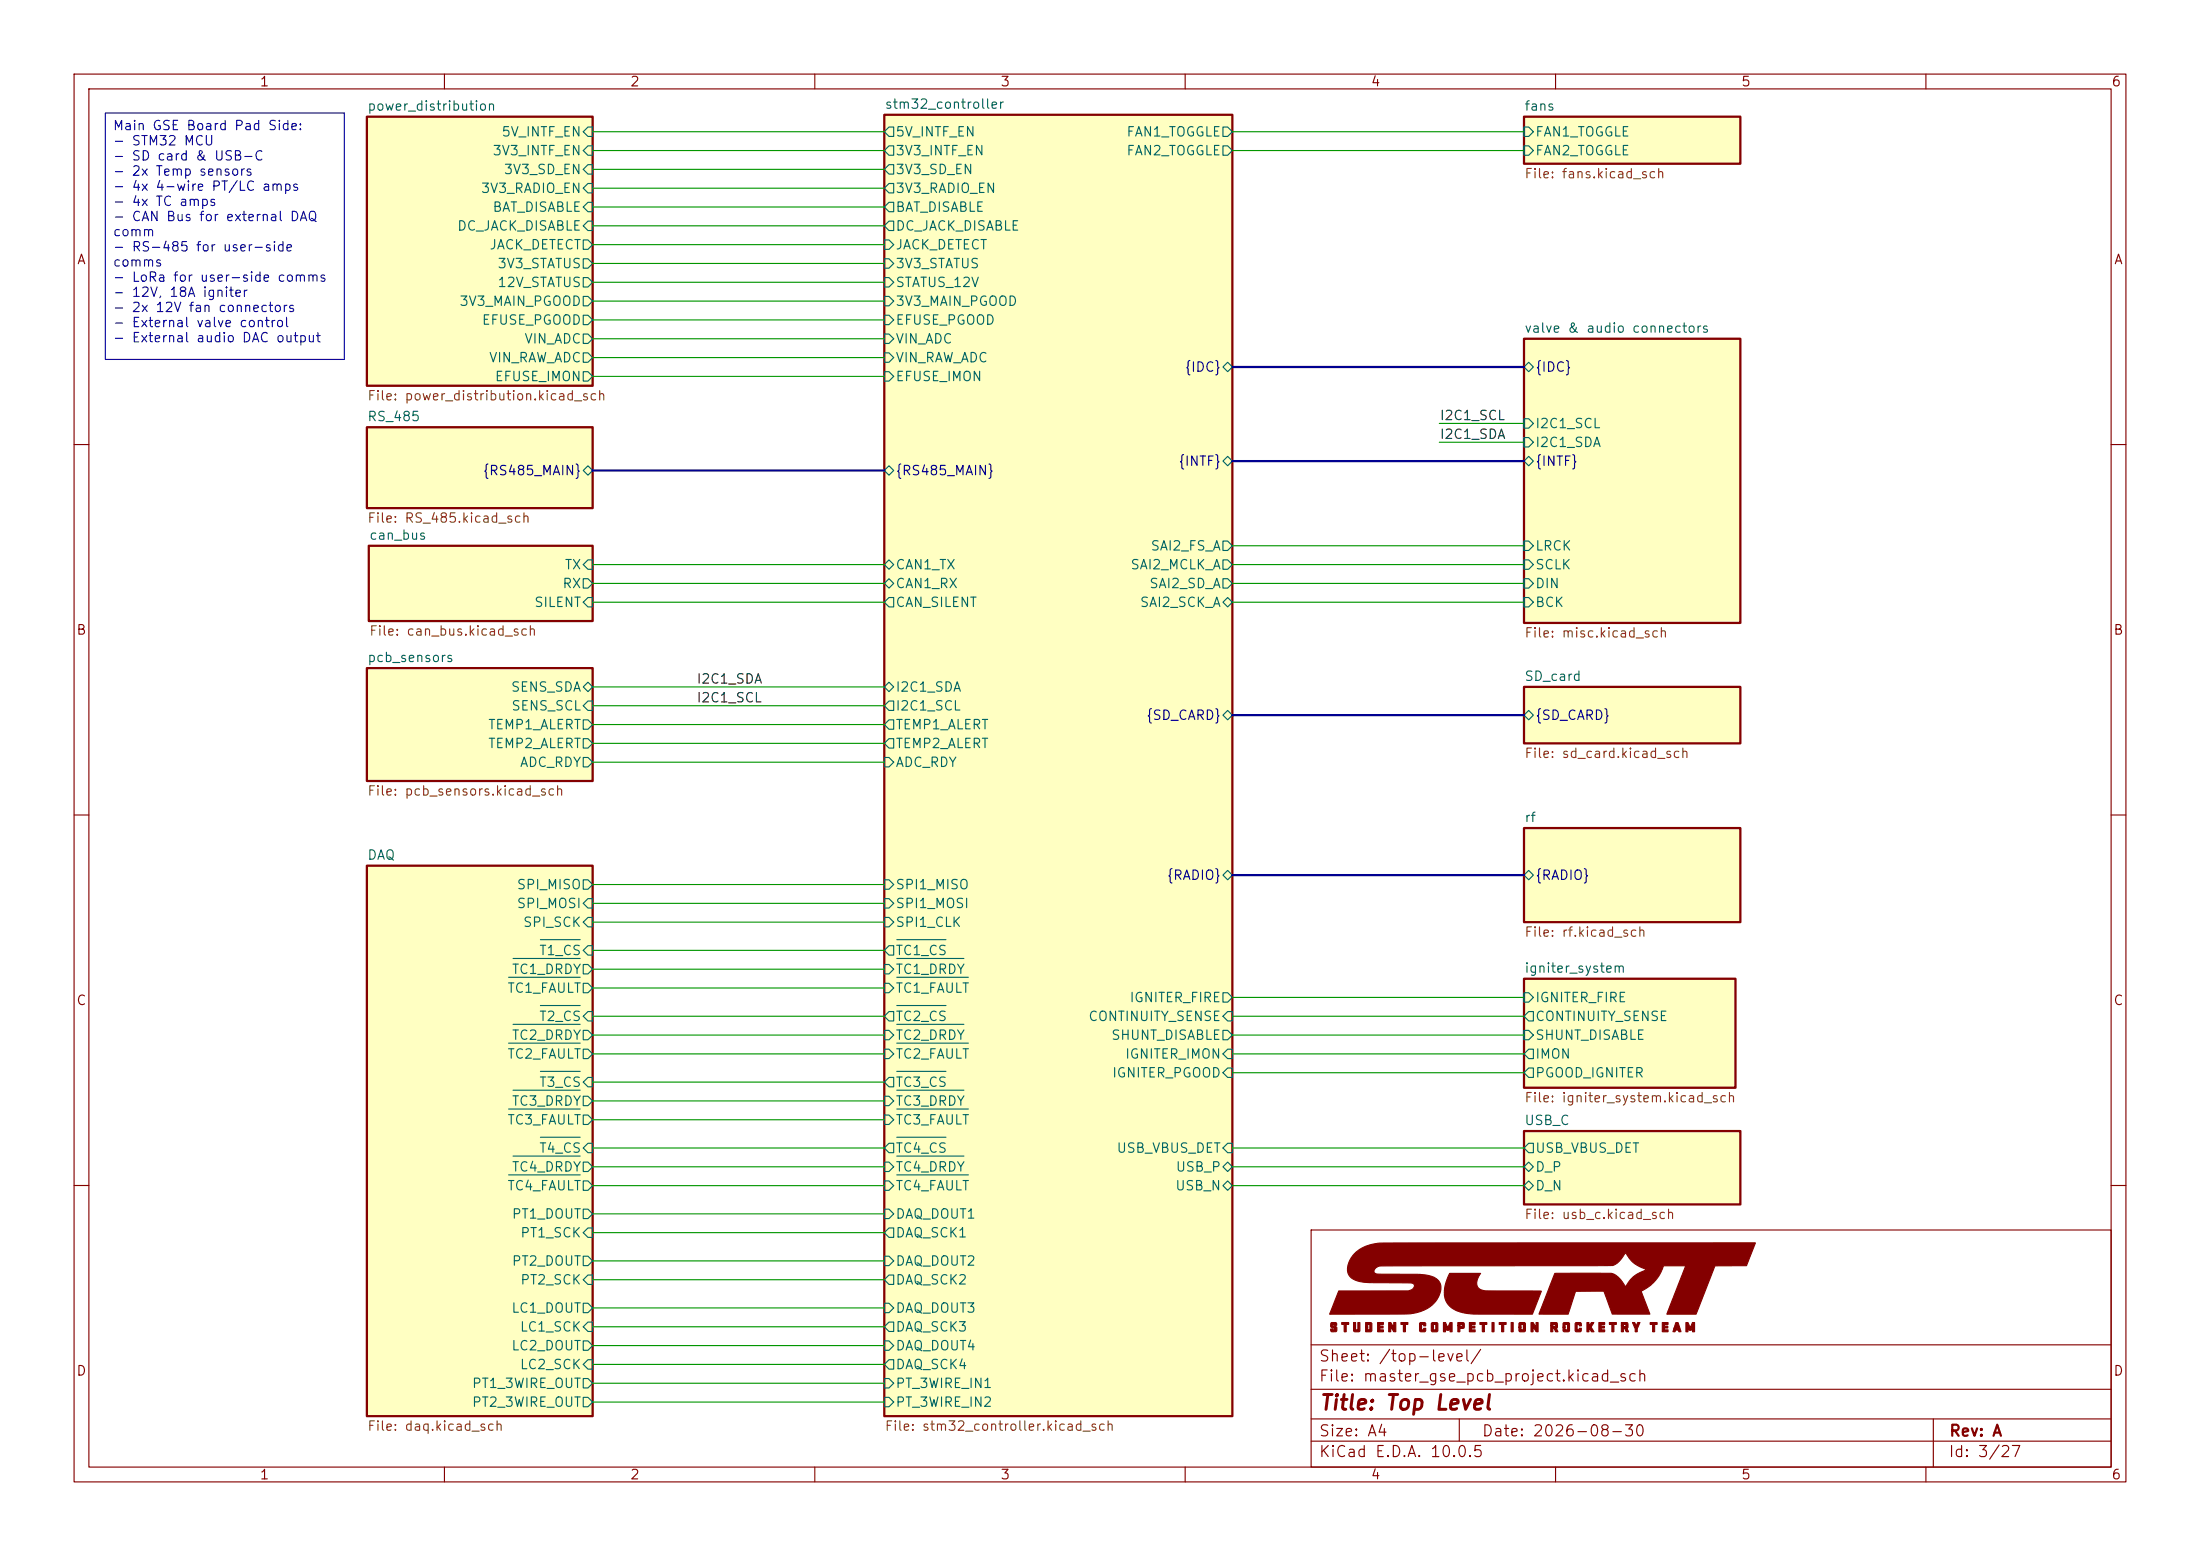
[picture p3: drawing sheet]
<svg xmlns="http://www.w3.org/2000/svg" width="297mm" height="210mm" viewBox="0 0 297 210" stroke-linecap="round" stroke-linejoin="round" font-family="sans-serif">
<g fill="none" stroke="#840000" stroke-width=".15">
<path d="M10 10h277v190h-277zM12 12h273v186h-273zM60 10v2M110 10v2M160 10v2M210 10v2M260 10v2M10 60h2M285 60h2M10 110h2M285 110h2M10 160h2"/>
<path d="M177 166h108v32h-108zM285 160h2M60 198v2M110 198v2M160 198v2M177 194.5h108M177 191.5h108M177 187.5h108M177 181.5h108M197 191.5v3M210 198v2M260 198v2"/>
<path d="M261 191.5v6.5"/>
</g>
<g fill="#840000" stroke="#840000" stroke-width=".15">
<path d="M179.7 178.5h.6l.1 .1 .1 .3-.6-.1v.1l.1 .1a.41 .41 0 0 1 .5 .2 .41 .41 0 0 1-.2 .5h-.5l-.2-.1v-.2l.6 .1v-.2h-.1a.42 .42 0 0 1-.5-.3 .42 .42 0 0 1 .1-.5z"/>
<path d="M181.1 178.5h1v.3h-.4v.9h-.2v-.9h-.4z"/>
<path d="M182.7 178.5h.3v1h.3v-1h.3v1.1l-.1 .1h-.7l-.1-.1z"/>
<path d="M184.4 178.5h.7l.1 .1v1l-.1 .1h-.7v-.6h.2v.4h.3v-.7h-.3v.3h-.2z"/>
<path d="M186 178.5h.8v.3h-.5v.2h.4v.2h-.4v.3h.5v.2h-.8z"/>
<path d="M187.5 178.5h.3l.4 .7v-.7h.2v1.2h-.2l-.4-.6-.1 .6h-.2z"/>
<path d="M189.1 178.5h1v.3h-.4v.9h-.2v-.9h-.4z"/>
<path d="M191.8 178.5h.6l.1 .1v.3h-.3v-.1h-.3v.7h.3v-.2h.3v.3l-.1 .1h-.6l-.2-.1v-1z"/>
<path d="M193.3 178.5h.7l.1 .1v1l-.1 .1h-.7l-.1-.1v-.5h.3v.4h.3v-.7h-.3v.3h-.3v-.5z"/>
<path d="M194.9 178.5h.3l.3 .7 .3-.7h.2v1.2h-.2v-.6l-.2 .4h-.3l-.2-.4v.6h-.2z"/>
<path d="M196.8 178.5h.4a.37 .37 0 0 1 .4 .1 .37 .37 0 0 1 .1 .4l-.1 .3h-.5v.4h-.3v-.8h.3v.1h.3v-.2h-.3v.1h-.3z"/>
<path d="M198.4 178.5h.7v.3h-.5v.2h.5v.2h-.5v.3h.5v.2h-.7z"/>
<path d="M199.8 178.5h.9v.3h-.3v.9h-.3v-.9h-.3z"/>
<path d="M201.4 178.5h.3v1.2h-.3z"/>
<path d="M202.4 178.5h.9v.3h-.3v.9h-.3v-.9h-.3z"/>
<path d="M204 178.5h.3v1.2h-.3z"/>
<path d="M205.2 178.5h.6l.1 .1v1l-.1 .1h-.6l-.1-.1v-.5h.2v.4h.4v-.7h-.4v.3h-.2v-.5z"/>
<path d="M206.7 178.5h.3l.4 .7v-.7h.2v1.2h-.2l-.4-.6v.6h-.3z"/>
<path d="M209.4 178.5h.3a.34 .34 0 0 1 .4 0 .34 .34 0 0 1 .2 .4v.3l-.2 .1 .2 .4h-.3l-.2-.4h-.2v.4h-.2v-.8h.2v.1h.4v-.2h-.4v.1h-.2z"/>
<path d="M211.1 178.5h.7l.1 .1v1l-.1 .1h-.7l-.1-.1v-.5h.3v.4h.3v-.7h-.3v.3h-.3v-.5z"/>
<path d="M212.8 178.5h.6l.1 .1v.3h-.3v-.1h-.3v.7h.3v-.2h.3v.3l-.1 .1h-.6l-.2-.1v-1z"/>
<path d="M214.2 178.5h.3v.5l.3-.5h.4l-.4 .6 .4 .6h-.3l-.4-.5v.5h-.3z"/>
<path d="M215.9 178.5h.7v.3h-.5v.2h.5v.2h-.5v.3h.5v.2h-.7z"/>
<path d="M217.3 178.5h.9v.3h-.3v.9h-.3v-.9h-.3z"/>
<path d="M218.9 178.5h.4a.34 .34 0 0 1 .4 0 .34 .34 0 0 1 .1 .4v.3l-.2 .1 .3 .4h-.4l-.2-.4h-.1v.4h-.3v-.8h.3v.1h.3v-.2h-.3v.1h-.3z"/>
<path d="M220.4 178.5h.3l.2 .5 .2-.5h.3l-.4 .8v.4h-.2v-.4z"/>
<path d="M222.8 178.5h.9v.3h-.3v.9h-.3v-.9h-.3z"/>
<path d="M224.4 178.5h.8v.3h-.5v.2h.4v.2h-.4v.3h.5v.2h-.8z"/>
<path d="M226.2 178.5h.3l.4 1.2a.25 .25 0 0 1-.3-.2h-.4a.22 .22 0 0 1-.1 .2 .22 .22 0 0 1-.2 0l.1-.5h.5l-.1-.3-.1 .3h-.3z"/>
<path d="M227.6 178.5h.3l.3 .7 .3-.7h.3v1.2h-.3v-.6l-.2 .4h-.2l-.2-.4v.6h-.3z"/>
<path d="M182.8 169.2a6.3 6.3 0 0 1 4.6-1.4l49.6-.1-1.2 3.1h-4.3l-2.5 6.6h-4l2.6-6.6h-3a5.6 5.6 0 0 1-3 3.5l1.1 3.1h-5l-1.1-2.9a.24 .24 0 0 0-.1-.2 .24 .24 0 0 0-.3 0h-3.5l-1 3.1h-3.9l2.1-5.5h7.6a3.5 3.5 0 0 1 2 1.8 4.6 4.6 0 0 1 2.7-2.3 4.5 4.5 0 0 1-2.7-2.3h-.1a2.78 2.78 0 0 1-1.7 1.7l-31.3 .1a.88 .88 0 0 0-.9 .8 .93 .93 0 0 0 1 .3h3.2a10.5 10.5 0 0 1 3.9 .4 1.67 1.67 0 0 1 .7 2.4 4.7 4.7 0 0 1-4 2.5l-10.8 .1 1.2-3.2h9.4a.69 .69 0 0 0 .8-.9 2.61 2.61 0 0 0-1.6-.2h-4.4a4.5 4.5 0 0 1-2.6-.8 2.26 2.26 0 0 1 .3-2.8z"/>
<path d="M195.7 171.9h4.2a1.52 1.52 0 0 0-.2 2l.3 .2a28.8 28.8 0 0 0 5.2 .1l2.9 .1-1.2 3.1h-5.8a11.3 11.3 0 0 1-4.6-.6 2.92 2.92 0 0 1-1.2-3.9z"/>
</g>
<g fill="#ffffc2" stroke="#ffffc2" stroke-width=".14">
<path d="M49.8 73.7h30.2v10.1h-30.2z"/>
<path d="M49.5 90.2h30.5v15.2h-30.5z"/>
<path d="M205.7 15.7h29.2v6.4h-29.2z"/>
<path d="M49.5 15.7h30.5v36.4h-30.5z"/>
<path d="M49.5 57.7h30.5v10.9h-30.5z"/>
<path d="M119.4 15.5h47v175.6h-47z"/>
<path d="M205.7 45.7h29.2v38.4h-29.2z"/>
<path d="M205.7 92.7h29.2v7.6h-29.2z"/>
<path d="M205.7 152.7h29.2v9.9h-29.2z"/>
<path d="M205.7 132.1h28.6v14.7h-28.6z"/>
<path d="M205.7 111.8h29.2v12.7h-29.2z"/>
<path d="M49.5 116.8h30.5v74.3h-30.5z"/>
</g>
<path d="M49.5 15.7h30.5v36.4h-30.5zM119.4 15.5h47v175.6h-47zM205.7 15.7h29.2v6.4h-29.2zM49.5 57.7h30.5v10.9h-30.5zM205.7 45.7h29.2v38.4h-29.2zM49.8 73.7h30.2v10.1h-30.2zM49.5 90.2h30.5v15.2h-30.5zM205.7 92.7h29.2v7.6h-29.2zM49.5 116.8h30.5v74.3h-30.5zM205.7 111.8h29.2v12.7h-29.2zM205.7 132.1h28.6v14.7h-28.6zM205.7 152.7h29.2v9.9h-29.2z" fill="none" stroke="#840000" stroke-width=".3"/>
<g fill="none" stroke="#006464" stroke-width=".15">
<path d="M78.7 17.8l.7-.7h.6v1.3h-.6zM79.4 19.7h.6v1.3h-.6l-.7-.7zM119.4 17.8l.6-.7h.6v1.3h-.6zM120 19.7h.6v1.3h-.6l-.6-.7zM165.1 17.1h.6l.7 .7-.7 .6h-.6zM165.1 19.7h.6l.7 .6-.7 .7h-.6zM205.7 17.1h.7l.6 .7-.6 .6h-.7zM205.7 19.7h.7l.6 .6-.6 .7h-.7zM78.7 27.9l.7-.6h.6v1.3h-.6zM78.7 30.5l.7-.7h.6v1.3h-.6zM78.7 32.4h.7l.6 .6-.6 .7h-.7zM78.7 34.9h.7l.6 .7-.6 .6h-.7z"/>
<path d="M78.7 37.5h.7l.6 .6-.6 .6h-.7zM78.7 25.4l.7-.6h.6v1.2h-.6zM79.4 22.2h.6v1.3h-.6l-.7-.6zM119.4 30.5l.6-.7h.6v1.3h-.6zM119.4 32.4h.6l.6 .6-.6 .7h-.6zM119.4 34.9h.6l.6 .7-.6 .6h-.6zM119.4 37.5h.6l.6 .6-.6 .6h-.6zM119.4 25.4l.6-.6h.6v1.2h-.6zM120 27.3h.6v1.3h-.6l-.6-.7zM120 22.2h.6v1.3h-.6l-.6-.6zM78.7 42.5h.7l.6 .7-.6 .6h-.7zM78.7 45.1h.7l.6 .6-.6 .7h-.7z"/>
<path d="M78.7 47.6h.7l.6 .7-.6 .6h-.7zM78.7 50.2h.7l.6 .6-.6 .6h-.7zM78.7 40h.7l.6 .6-.6 .7h-.7zM119.4 42.5h.6l.6 .7-.6 .6h-.6zM119.4 45.1h.6l.6 .6-.6 .7h-.6zM119.4 47.6h.6l.6 .7-.6 .6h-.6zM119.4 50.2h.6l.6 .6-.6 .6h-.6zM119.4 40h.6l.6 .6-.6 .7h-.6zM165.1 49.5l.6-.6 .7 .6-.7 .7zM205.7 56.5h.7l.6 .7-.6 .6h-.7zM205.7 59.1h.7l.6 .6-.6 .6h-.7zM205.7 49.5l.7-.6 .6 .6-.6 .7z"/>
<path d="M78.7 78.1h.7l.6 .6-.6 .7h-.7zM78.7 76.2l.7-.6h.6v1.2h-.6zM79.4 62.9l.6 .6-.6 .6-.7-.6zM119.4 78.7l.6-.6 .6 .6-.6 .7zM119.4 76.2l.6-.6 .6 .6-.6 .6zM120 62.9l.6 .6-.6 .6-.6-.6zM165.1 73h.6l.7 .7-.7 .6h-.6zM165.1 75.6h.6l.7 .6-.7 .6h-.6zM165.1 78.1h.6l.7 .6-.7 .7h-.6zM165.1 62.2l.6-.6 .7 .6-.7 .7zM205.7 78.1h.7l.6 .6-.6 .7h-.7zM205.7 73h.7l.6 .7-.6 .6h-.7z"/>
<path d="M205.7 75.6h.7l.6 .6-.6 .6h-.7zM205.7 62.2l.7-.6 .6 .6-.6 .7zM78.7 81.3l.7-.7h.6v1.3h-.6zM78.7 97.2h.7l.6 .6-.6 .6h-.7zM78.7 99.7h.7l.6 .6-.6 .7h-.7zM78.7 92.7l.7-.6 .6 .6-.6 .6zM79.4 94.6h.6v1.3h-.6l-.7-.6zM119.4 92.7l.6-.6 .6 .6-.6 .6zM119.4 81.3l.6-.7h.6v1.3h-.6zM120 94.6h.6v1.3h-.6l-.6-.6zM120 97.2h.6v1.2h-.6l-.6-.6zM120 99.7h.6v1.3h-.6l-.6-.7z"/>
<path d="M165.1 81.3l.6-.7 .7 .7-.7 .6zM165.1 96.5l.6-.6 .7 .6-.7 .7zM205.7 80.6h.7l.6 .7-.6 .6h-.7zM205.7 96.5l.7-.6 .6 .6-.6 .7zM78.7 102.2h.7l.6 .7-.6 .6h-.7zM78.7 118.7h.7l.6 .7-.6 .6h-.7zM119.4 118.7h.6l.6 .7-.6 .6h-.6zM119.4 102.2h.6l.6 .7-.6 .6h-.6zM165.1 118.1l.6-.6 .7 .6-.7 .6zM206.4 117.5l.6 .6-.6 .6-.7-.6zM68.7 131.9h9.6M69.3 129.4h9"/>
<path d="M69.3 138.3h9M73 126.8h5.3M73 135.7h5.3M78.7 132.7h.7l.6 .7-.6 .6h-.7zM78.7 130.2h.7l.6 .6-.6 .6h-.7zM78.7 139.1h.7l.6 .6-.6 .6h-.7zM79.4 123.8h.6v1.3h-.6l-.7-.6zM79.4 127.6h.6v1.3h-.6l-.7-.6zM79.4 121.3h.6v1.3h-.6l-.7-.7zM79.4 136.5h.6v1.3h-.6l-.7-.6zM119.4 121.3h.6l.6 .6-.6 .7h-.6zM119.4 123.8h.6l.6 .7-.6 .6h-.6z"/>
<path d="M119.4 132.7h.6l.6 .7-.6 .6h-.6zM119.4 130.2h.6l.6 .6-.6 .6h-.6zM119.4 139.1h.6l.6 .6-.6 .6h-.6zM120 127.6h.6v1.3h-.6l-.6-.6zM120 136.5h.6v1.3h-.6l-.6-.6zM121.1 131.9h9.6M121.1 126.8h6.6M121.1 129.4h9M121.1 135.7h6.6M121.1 138.3h9M165.1 134h.6l.7 .6-.7 .7h-.6zM165.1 139.1h.6l.7 .6-.7 .6h-.6z"/>
<path d="M165.7 136.5h.7v1.3h-.7l-.6-.6zM205.7 134h.7l.6 .6-.6 .7h-.7zM205.7 139.1h.7l.6 .6-.6 .6h-.7zM206.4 136.5h.6v1.3h-.6l-.7-.6zM68.7 158.6h9.6M68.7 140.8h9.6M68.7 149.7h9.6M69.3 156h9M69.3 147.1h9M73 153.5h5.3M73 144.6h5.3M78.7 150.5h.7l.6 .6-.6 .7h-.7z"/>
<path d="M78.7 146.1l.7-.7h.6v1.3h-.6zM78.7 148h.7l.6 .6-.6 .6h-.7zM78.7 141.6h.7l.6 .6-.6 .7h-.7zM78.7 156.8h.7l.6 .7-.6 .6h-.7zM78.7 159.4h.7l.6 .6-.6 .7h-.7zM79.4 154.3h.6v1.3h-.6l-.7-.7zM119.4 159.4h.6l.6 .6-.6 .7h-.6zM119.4 156.8h.6l.6 .7-.6 .6h-.6zM119.4 141.6h.6l.6 .6-.6 .7h-.6zM119.4 150.5h.6l.6 .6-.6 .7h-.6zM119.4 148h.6l.6 .6-.6 .6h-.6zM119.4 146.1l.6-.7h.6v1.3h-.6z"/>
<path d="M120 154.3h.6v1.3h-.6l-.6-.7zM121.1 158.6h9.6M121.1 153.5h6.6M121.1 156h9M121.1 140.8h9.6M121.1 149.7h9.6M121.1 147.1h9M121.1 144.6h6.6M165.1 157.5l.6-.7 .7 .7-.7 .6zM165.7 154.3h.7v1.3h-.7l-.6-.7zM165.7 141.6h.7v1.3h-.7l-.6-.7zM165.7 144.1h.7v1.3h-.7l-.6-.6z"/>
<path d="M205.7 157.5l.7-.7 .6 .7-.6 .6zM206.4 154.3h.6v1.3h-.6l-.7-.7zM206.4 144.1h.6v1.3h-.6l-.7-.6zM206.4 141.6h.6v1.3h-.6l-.7-.7zM78.7 169.5h.7l.6 .7-.6 .6h-.7zM78.7 163.2h.7l.6 .6-.6 .7h-.7zM78.7 175.9h.7l.6 .6-.6 .7h-.7zM79.4 172.1h.6v1.3h-.6l-.7-.7zM79.4 165.7h.6v1.3h-.6l-.7-.6zM79.4 178.4h.6v1.3h-.6l-.7-.6zM119.4 175.9h.6l.6 .6-.6 .7h-.6zM119.4 169.5h.6l.6 .7-.6 .6h-.6z"/>
<path d="M119.4 163.2h.6l.6 .6-.6 .7h-.6zM120 165.7h.6v1.3h-.6l-.6-.6zM120 172.1h.6v1.3h-.6l-.6-.7zM120 178.4h.6v1.3h-.6l-.6-.6zM165.1 160l.6-.6 .7 .6-.7 .7zM205.7 160l.7-.6 .6 .6-.6 .7zM78.7 181h.7l.6 .6-.6 .6h-.7zM78.7 186.1h.7l.6 .6-.6 .6h-.7zM78.7 188.6h.7l.6 .6-.6 .7h-.7zM79.4 183.5h.6v1.3h-.6l-.7-.6zM119.4 181h.6l.6 .6-.6 .6h-.6zM119.4 186.1h.6l.6 .6-.6 .6h-.6z"/>
<path d="M119.4 188.6h.6l.6 .6-.6 .7h-.6zM120 183.5h.6v1.3h-.6l-.6-.6z"/>
</g>
<path d="M166.4 49.5h39.3M80 63.5h39.4M166.4 62.2h39.3M166.4 96.5h39.3M166.4 118.1h39.3" fill="none" stroke="#000084" stroke-width=".3"/>
<g fill="none" stroke="#009600" stroke-width=".15">
<path d="M80 17.8h39.4M166.4 17.8h39.3M80 38.1h39.4M80 33h39.4M80 35.6h39.4M80 20.3h39.4M80 27.9h39.4M80 30.5h39.4M80 25.4h39.4M80 22.9h39.4M166.4 20.3h39.3M80 45.7h39.4"/>
<path d="M80 43.2h39.4M80 48.3h39.4M80 50.8h39.4M80 40.6h39.4M194.3 57.2h11.4M194.3 59.7h11.4M80 78.7h39.4M80 76.2h39.4M166.4 78.7h39.3M166.4 76.2h39.3M166.4 73.7h39.3M80 95.3h39.4"/>
<path d="M80 92.7h39.4M80 97.8h39.4M80 81.3h39.4M166.4 81.3h39.3M80 100.3h39.4M80 102.9h39.4M80 119.4h39.4M80 137.2h39.4M80 139.7h39.4M80 130.8h39.4M80 124.5h39.4M80 128.3h39.4"/>
<path d="M80 133.4h39.4M80 121.9h39.4M166.4 137.2h39.3M166.4 134.6h39.3M166.4 139.7h39.3M80 142.2h39.4M80 157.5h39.4M80 154.9h39.4M80 151.1h39.4M80 148.6h39.4M80 146.1h39.4M166.4 142.2h39.3"/>
<path d="M166.4 157.5h39.3M166.4 144.8h39.3M166.4 154.9h39.3M80 160h39.4M80 166.4h39.4M80 179.1h39.4M80 163.8h39.4M80 176.5h39.4M80 172.7h39.4M80 170.2h39.4M166.4 160h39.3M80 184.2h39.4"/>
<path d="M80 181.6h39.4M80 189.2h39.4M80 186.7h39.4"/>
</g>
<path d="M14.2 15.2h32.3v33.3h-32.3z" fill="none" stroke="#0000c2" stroke-width=".15"/>
<text font-size="2" fill="#840000" x="178" y="190.8">Title: Top Level</text>
<g font-size="1.5" fill="#840000">
<text x="178" y="184.1">Sheet: /top-level/</text>
<text x="178" y="186.8">File: master_gse_pcb_project.kicad_sch</text>
<text x="178" y="197">KiCad E.D.A. 10.0.5</text>
<text x="178" y="194.2">Size: A4</text>
<text x="200" y="194.2">Date: 2026-08-30</text>
<text x="263" y="197">Id: 3/27</text>
<text x="263" y="194.2">Rev: A</text>
</g>
<g font-size="1.3" fill="#840000">
<text x="35" y="12">1</text>
<text x="85" y="12">2</text>
<text x="135" y="12">3</text>
<text x="185" y="12">4</text>
<text x="235" y="12">5</text>
<text x="285" y="12">6</text>
<text x="10.3" y="36">A</text>
<text x="285.3" y="36">A</text>
<text x="10.2" y="86">B</text>
<text x="285.2" y="86">B</text>
<text x="10.2" y="136">C</text>
<text x="285.2" y="136">C</text>
<text x="10.2" y="186">D</text>
<text x="285.2" y="186">D</text>
<text x="35" y="200">1</text>
<text x="85" y="200">2</text>
<text x="135" y="200">3</text>
<text x="185" y="200">4</text>
<text x="235" y="200">5</text>
<text x="285" y="200">6</text>
</g>
<g font-size="1.3" fill="#0000c2">
<text x="15.1" y="17.9">Main GSE Board Pad Side:</text>
<text x="15.1" y="19.9">- STM32 MCU</text>
<text x="15.1" y="22">- SD card &amp; USB-C</text>
<text x="15.1" y="24">- 2x Temp sensors</text>
<text x="15.1" y="26.1">- 4x 4-wire PT/LC amps</text>
<text x="15.1" y="28.1">- 4x TC amps</text>
<text x="15.1" y="30.2">- CAN Bus for external DAQ</text>
<text x="15.1" y="32.2">comm</text>
<text x="15.1" y="34.3">- RS-485 for user-side</text>
<text x="15.1" y="36.3">comms</text>
<text x="15.1" y="38.3">- LoRa for user-side comms</text>
<text x="15.1" y="40.4">- 12V, 18A igniter</text>
<text x="15.1" y="42.4">- 2x 12V fan connectors</text>
<text x="15.1" y="44.5">- External valve control</text>
<text x="15.1" y="46.5">- External audio DAC output</text>
</g>
<g font-size="1.3" fill="#006464">
<text x="49.5" y="15.3">power_distribution</text>
<text x="119.4" y="15">stm32_controller</text>
<text x="205.7" y="15.3">fans</text>
<text x="66.4" y="21.3">3V3_INTF_EN</text>
<text x="67.6" y="18.7">5V_INTF_EN</text>
<text x="67.9" y="23.8">3V3_SD_EN</text>
<text x="120.8" y="23.8">3V3_SD_EN</text>
<text x="120.8" y="21.3">3V3_INTF_EN</text>
<text x="120.8" y="18.7">5V_INTF_EN</text>
<text x="152" y="18.7">FAN1_TOGGLE</text>
<text x="152" y="21.3">FAN2_TOGGLE</text>
<text x="207.2" y="18.7">FAN1_TOGGLE</text>
<text x="207.2" y="21.3">FAN2_TOGGLE</text>
<text x="64.8" y="26.4">3V3_RADIO_EN</text>
<text x="66.4" y="28.9">BAT_DISABLE</text>
<text x="120.8" y="28.9">BAT_DISABLE</text>
<text x="120.8" y="26.4">3V3_RADIO_EN</text>
<text x="61.6" y="31.4">DC_JACK_DISABLE</text>
<text x="66" y="34">JACK_DETECT</text>
<text x="120.8" y="31.4">DC_JACK_DISABLE</text>
<text x="120.8" y="34">JACK_DETECT</text>
<text x="61.9" y="41.6">3V3_MAIN_PGOOD</text>
<text x="67.1" y="36.5">3V3_STATUS</text>
<text x="67.1" y="39.1">12V_STATUS</text>
<text x="120.8" y="36.5">3V3_STATUS</text>
<text x="120.8" y="39.1">STATUS_12V</text>
<text x="120.8" y="41.6">3V3_MAIN_PGOOD</text>
<text x="65" y="44.1">EFUSE_PGOOD</text>
<text x="70.7" y="46.7">VIN_ADC</text>
<text x="120.8" y="44.1">EFUSE_PGOOD</text>
<text x="120.8" y="46.7">VIN_ADC</text>
<text x="205.7" y="45.2">valve &amp; audio connectors</text>
<text x="65.9" y="49.2">VIN_RAW_ADC</text>
<text x="66.7" y="51.8">EFUSE_IMON</text>
<text x="120.8" y="49.2">VIN_RAW_ADC</text>
<text x="120.8" y="51.8">EFUSE_IMON</text>
<text x="49.5" y="57.2">RS_485</text>
<text x="207.2" y="58.1">I2C1_SCL</text>
<text x="207.2" y="60.7">I2C1_SDA</text>
<text x="49.8" y="73.2">can_bus</text>
<text x="76.1" y="77.2">TX</text>
<text x="120.8" y="77.2">CAN1_TX</text>
<text x="152.5" y="77.2">SAI2_MCLK_A</text>
<text x="155.2" y="74.6">SAI2_FS_A</text>
<text x="207.2" y="74.6">LRCK</text>
<text x="207.2" y="77.2">SCLK</text>
<text x="72" y="82.2">SILENT</text>
<text x="75.8" y="79.7">RX</text>
<text x="120.8" y="79.7">CAN1_RX</text>
<text x="120.8" y="82.2">CAN_SILENT</text>
<text x="153.8" y="82.2">SAI2_SCK_A</text>
<text x="155.1" y="79.7">SAI2_SD_A</text>
<text x="207.2" y="82.2">BCK</text>
<text x="207.2" y="79.7">DIN</text>
<text x="49.5" y="89.7">pcb_sensors</text>
<text x="68.9" y="93.7">SENS_SDA</text>
<text x="120.8" y="93.7">I2C1_SDA</text>
<text x="205.7" y="92.2">SD_card</text>
<text x="65.8" y="98.8">TEMP1_ALERT</text>
<text x="65.8" y="101.3">TEMP2_ALERT</text>
<text x="68.9" y="96.2">SENS_SCL</text>
<text x="120.8" y="96.2">I2C1_SCL</text>
<text x="120.8" y="98.8">TEMP1_ALERT</text>
<text x="120.8" y="101.3">TEMP2_ALERT</text>
<text x="70.1" y="103.8">ADC_RDY</text>
<text x="120.8" y="103.8">ADC_RDY</text>
<text x="205.7" y="111.3">rf</text>
<text x="49.5" y="116.3">DAQ</text>
<text x="69.7" y="122.9">SPI_MOSI</text>
<text x="69.7" y="120.3">SPI_MISO</text>
<text x="70.5" y="125.4">SPI_SCK</text>
<text x="120.8" y="120.3">SPI1_MISO</text>
<text x="120.8" y="122.9">SPI1_MOSI</text>
<text x="120.8" y="125.4">SPI1_CLK</text>
<text x="69" y="131.8">TC1_DRDY</text>
<text x="72.7" y="129.2">T1_CS</text>
<text x="120.8" y="129.2">TC1_CS</text>
<text x="120.8" y="131.8">TC1_DRDY</text>
<text x="205.7" y="131.6">igniter_system</text>
<text x="68.4" y="134.3">TC1_FAULT</text>
<text x="120.8" y="134.3">TC1_FAULT</text>
<text x="152.4" y="135.6">IGNITER_FIRE</text>
<text x="207.2" y="135.6">IGNITER_FIRE</text>
<text x="68.4" y="143.2">TC2_FAULT</text>
<text x="69" y="140.7">TC2_DRDY</text>
<text x="72.7" y="138.1">T2_CS</text>
<text x="120.8" y="138.1">TC2_CS</text>
<text x="120.8" y="143.2">TC2_FAULT</text>
<text x="120.8" y="140.7">TC2_DRDY</text>
<text x="146.8" y="138.1">CONTINUITY_SENSE</text>
<text x="149.9" y="140.7">SHUNT_DISABLE</text>
<text x="151.8" y="143.2">IGNITER_IMON</text>
<text x="207.2" y="138.1">CONTINUITY_SENSE</text>
<text x="207.2" y="140.7">SHUNT_DISABLE</text>
<text x="207.2" y="143.2">IMON</text>
<text x="69" y="149.6">TC3_DRDY</text>
<text x="72.7" y="147">T3_CS</text>
<text x="120.8" y="149.6">TC3_DRDY</text>
<text x="120.8" y="147">TC3_CS</text>
<text x="150" y="145.7">IGNITER_PGOOD</text>
<text x="207.2" y="145.7">PGOOD_IGNITER</text>
<text x="68.4" y="152.1">TC3_FAULT</text>
<text x="72.7" y="155.9">T4_CS</text>
<text x="120.8" y="155.9">TC4_CS</text>
<text x="120.8" y="152.1">TC3_FAULT</text>
<text x="150.7" y="155.9">USB_VBUS_DET</text>
<text x="205.7" y="152.2">USB_C</text>
<text x="207.2" y="155.9">USB_VBUS_DET</text>
<text x="68.4" y="161">TC4_FAULT</text>
<text x="69" y="158.4">TC4_DRDY</text>
<text x="120.8" y="161">TC4_FAULT</text>
<text x="120.8" y="158.4">TC4_DRDY</text>
<text x="158.6" y="161">USB_N</text>
<text x="158.6" y="158.4">USB_P</text>
<text x="207.2" y="161">D_N</text>
<text x="207.2" y="158.4">D_P</text>
<text x="69" y="164.8">PT1_DOUT</text>
<text x="70.2" y="167.3">PT1_SCK</text>
<text x="120.8" y="167.3">DAQ_SCK1</text>
<text x="120.8" y="164.8">DAQ_DOUT1</text>
<text x="69" y="171.1">PT2_DOUT</text>
<text x="70.2" y="173.7">PT2_SCK</text>
<text x="120.8" y="173.7">DAQ_SCK2</text>
<text x="120.8" y="171.1">DAQ_DOUT2</text>
<text x="68.9" y="177.5">LC1_DOUT</text>
<text x="120.8" y="177.5">DAQ_DOUT3</text>
<text x="68.9" y="182.6">LC2_DOUT</text>
<text x="70.1" y="180">LC1_SCK</text>
<text x="70.1" y="185.1">LC2_SCK</text>
<text x="120.8" y="180">DAQ_SCK3</text>
<text x="120.8" y="182.6">DAQ_DOUT4</text>
<text x="120.8" y="185.1">DAQ_SCK4</text>
<text x="63.6" y="187.7">PT1_3WIRE_OUT</text>
<text x="63.6" y="190.2">PT2_3WIRE_OUT</text>
<text x="120.8" y="187.7">PT_3WIRE_IN1</text>
<text x="120.8" y="190.2">PT_3WIRE_IN2</text>
</g>
<g font-size="1.3" fill="#725600">
<text x="205.7" y="24.4">File: fans.kicad_sch</text>
<text x="49.5" y="54.4">File: power_distribution.kicad_sch</text>
<text x="49.5" y="70.9">File: RS_485.kicad_sch</text>
<text x="49.8" y="86.1">File: can_bus.kicad_sch</text>
<text x="205.7" y="86.4">File: misc.kicad_sch</text>
<text x="49.5" y="107.7">File: pcb_sensors.kicad_sch</text>
<text x="205.7" y="102.6">File: sd_card.kicad_sch</text>
<text x="205.7" y="126.8">File: rf.kicad_sch</text>
<text x="205.7" y="149.1">File: igniter_system.kicad_sch</text>
<text x="205.7" y="164.9">File: usb_c.kicad_sch</text>
<text x="49.5" y="193.4">File: daq.kicad_sch</text>
<text x="119.4" y="193.4">File: stm32_controller.kicad_sch</text>
</g>
<g font-size="1.3" fill="#000084">
<text x="159.8" y="50.5">{IDC}</text>
<text x="207.2" y="50.5">{IDC}</text>
<text x="65.1" y="64.5">{RS485_MAIN}</text>
<text x="120.8" y="64.5">{RS485_MAIN}</text>
<text x="159" y="63.2">{INTF}</text>
<text x="207.2" y="63.2">{INTF}</text>
<text x="154.6" y="97.5">{SD_CARD}</text>
<text x="207.2" y="97.5">{SD_CARD}</text>
<text x="157.4" y="119.1">{RADIO}</text>
<text x="207.2" y="119.1">{RADIO}</text>
</g>
<g font-size="1.3" fill="#0f0f0f">
<text x="194.3" y="57">I2C1_SCL</text>
<text x="194.3" y="59.6">I2C1_SDA</text>
<text x="94" y="92.6">I2C1_SDA</text>
<text x="94" y="95.1">I2C1_SCL</text>
</g>
</svg>
